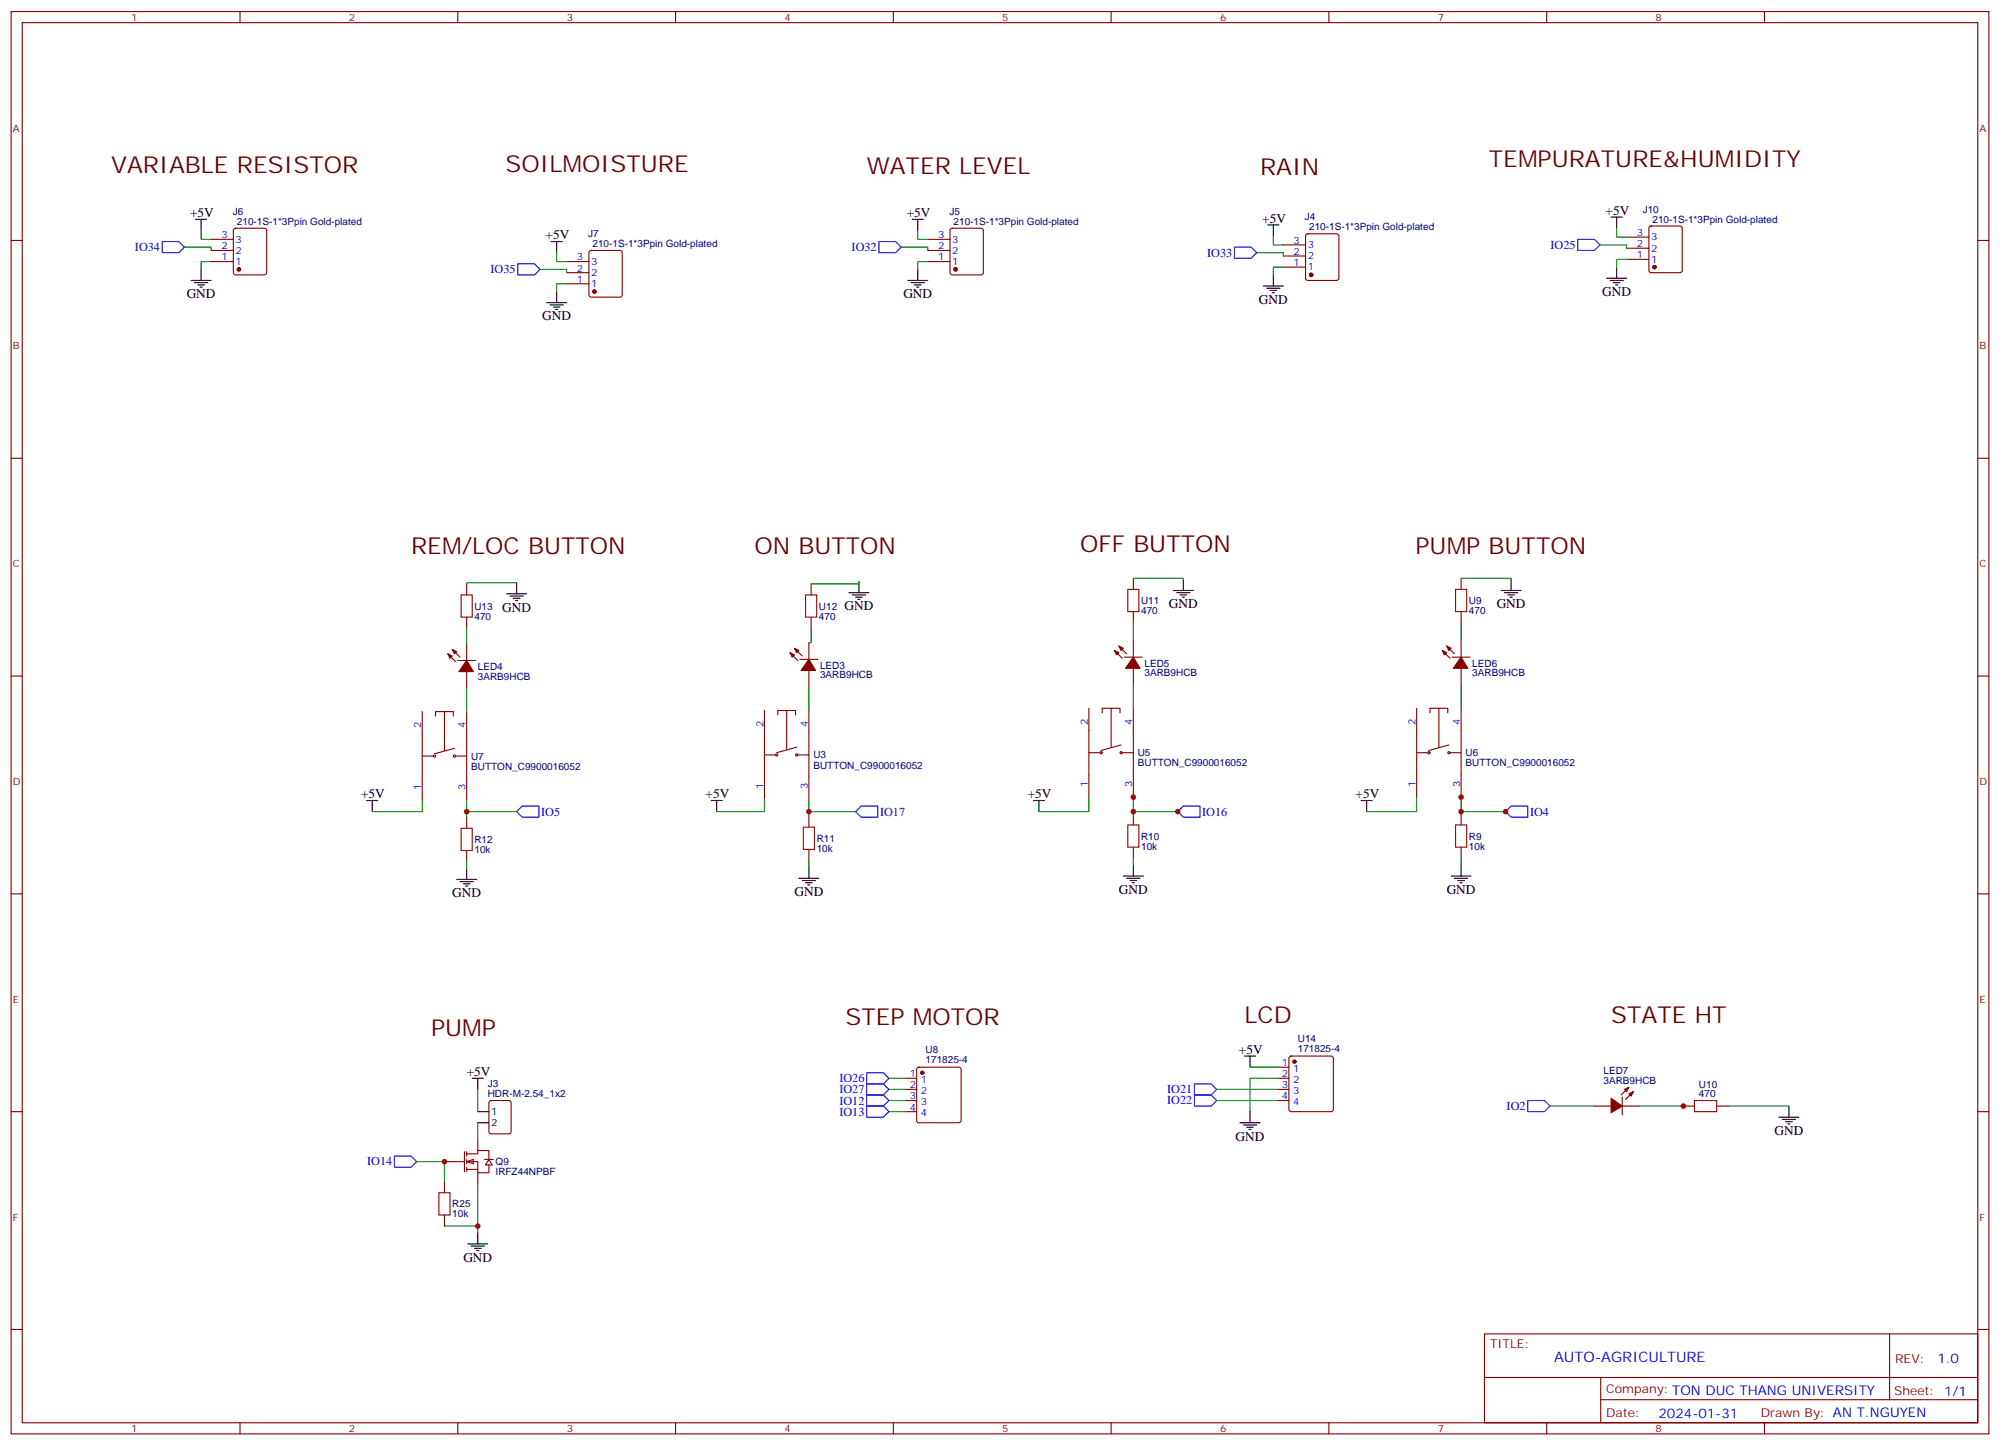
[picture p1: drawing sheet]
<svg xmlns="http://www.w3.org/2000/svg" width="635mm" height="459mm" viewBox="0 0 635 459" stroke-linecap="round" stroke-linejoin="round" font-family="sans-serif">
<g fill="none" stroke="#870000" stroke-width=".35">
<path d="M3.5 3.7h628v451.5h-628zM7.1 7.2h620.8v444.5h-620.8zM76.2 3.7v3.5M145.3 3.7v3.5M214.5 3.7v3.5M283.6 3.7v3.5M352.8 3.7v3.5M421.9 3.7v3.5M491.1 3.7v3.5M560.2 3.7v3.5M3.5 76.3h3.6M627.9 76.3h3.6"/>
<path d="M3.5 145.5h3.6M627.9 145.5h3.6M3.5 214.6h3.6M142.2 207.6l2.4 2.4M143.6 206.2l2.4 2.4M145.3 209.7h5.7M148.2 204.4v5.3M148.2 213.2v5.3M250.8 207.2l2.5 2.5M252.2 205.8l2.5 2.5M254 209.3h5.6M256.8 204v5.3"/>
<path d="M256.8 212.9v5.3M353.8 206.5l2.5 2.5M355.2 205.1l2.5 2.5M357 208.6h5.7M359.8 203.3v5.3M359.8 212.2v5.3M457.9 206.5l2.5 2.5M459.3 205.1l2.5 2.5M461.1 208.6h5.6M463.9 203.3v5.3M463.9 212.2v5.3M627.9 214.6h3.6"/>
<path d="M134.1 225.9v28.2M138.3 227.3v-1.4h5.6v1.4M141.1 225.9v12.4M144.3 237.6l-6.4 1.7M148.2 225.9v28.2M242.7 225.6v28.2M242.7 239.7h3.5M246.9 227v-1.4h5.7v1.4M249.8 225.6v12.3M252.9 237.2l-6.3 1.8M253.3 239.7h3.5M256.8 225.6v28.2"/>
<path d="M345.7 239h3.5M345.7 224.9v28.2M350 226.3v-1.4h5.6v1.4M352.8 224.9v12.3M356 236.5l-6.4 1.8M356.3 239h3.5M359.8 224.9v28.2M449.8 224.9v28.2M449.8 239h3.5M454 226.3v-1.4h5.7v1.4M456.8 224.9v12.3M460 236.5l-6.3 1.8"/>
<path d="M460.4 239h3.5M463.9 224.9v28.2M134.1 240h3.5M144.6 240h3.6M148.2 259.4v3.6M256.8 259.1v3.5M359.8 258.4v3.5M463.9 258.4v3.5M148.2 270v3.5M256.8 269.7v3.5M359.8 269v3.5M463.9 269v3.5"/>
<path d="M3.5 283.8h3.6M627.9 283.8h3.6M291.3 339l.4-.2h12.7l.5 .2 .3 .5v16.2l-.3 .5-.5 .2h-12.7l-.5-.2-.2-.5v-16.2zM3.5 352.9h3.6M287.5 352.9h3.5M287.5 342.3h3.5M287.5 345.9h3.5M287.5 349.4h3.5M506.2 351.2h5.3M515.1 351.2h5.2M515.1 348.3v5.7M517.2 345.2l-2.5 2.4"/>
<path d="M518.6 346.6l-2.5 2.4M627.9 352.9h3.6M141.1 375.1v3.6M141.1 385.7v3.6M3.5 422.1h3.6M471.3 423.5h156.6v28.2h-156.6zM471.3 437.3h156.5M508.2 437.3v14.1M599.9 423.5v20.9M627.9 422.1h3.6M76.2 451.7v3.5M145.3 451.7v3.5"/>
<path d="M214.5 451.7v3.5M283.6 451.7v3.5M352.8 451.7v3.5M421.9 451.7v3.5M491.1 451.7v3.5M508.2 444.4h119.6M560.2 451.7v3.5"/>
<circle cx="246.6" cy="239.7" r=".35"/>
<circle cx="252.9" cy="239.7" r=".35"/>
<circle cx="349.6" cy="239" r=".35"/>
<circle cx="356" cy="239" r=".35"/>
<circle cx="453.7" cy="239" r=".35"/>
<circle cx="460" cy="239" r=".35"/>
<circle cx="137.9" cy="240" r=".35"/>
<circle cx="144.3" cy="240" r=".35"/>
</g>
<g fill="#870000" stroke="#870000" stroke-width=".35">
<path d="M517.2 347.3l1.4-.7-.7 1.4z"/>
<path d="M515.8 345.9l1.4-.7-.7 1.4z"/>
<path d="M511.5 348.7l3.6 2.5-3.6 2.1z"/>
<path d="M459.3 205.1l1.4 .7-.7 .7z"/>
<path d="M457.9 206.5l1.4 .7-.7 .7z"/>
<path d="M463.9 208.6l2.1 3.6h-4.6z"/>
<path d="M355.2 205.1l1.5 .7-.7 .7z"/>
<path d="M353.8 206.5l1.4 .7-.7 .7z"/>
<path d="M359.8 208.6l2.1 3.6h-4.5z"/>
<path d="M252.2 205.8l1.4 .7-.7 .7z"/>
<path d="M250.8 207.2l1.4 .7-.7 .7z"/>
<path d="M256.8 209.3l2.1 3.6h-4.5z"/>
<path d="M143.6 206.2l1.4 .7-.7 .7z"/>
<path d="M142.2 207.6l1.4 .7-.7 .7z"/>
<path d="M148.2 209.7l2.1 3.5h-4.6z"/>
<circle cx="292.8" cy="340.6" r=".53"/>
</g>
<path d="M146.4 263h3.5v7h-3.5zM255.1 262.6h3.5v7.1h-3.5zM358.1 261.9h3.5v7.1h-3.5zM462.1 261.9h3.6v7.1h-3.6zM139.3 378.7h3.6v7h-3.6z" fill="none" stroke="#a10000" stroke-width=".35"/>
<g fill="#fff" stroke="#870000" stroke-width=".35">
<path d="M148.2 368.8l2.1-.7v1.4z"/>
<path d="M155.2 368.1l1.1 1.8h-2.1z"/>
</g>
<g fill="none" stroke="#870000" stroke-width=".35">
<path d="M67 79.5h7.1M67 76h7.1M74.3 72.7l.5-.2h9.2l.5 .2 .2 .5v13.4l-.3 .5-.4 .2h-9.2l-.5-.3-.2-.4v-13.4zM187.2 79.7l.5-.2h9.1l.5 .2 .3 .5v13.4l-.3 .5-.5 .2h-9.1l-.5-.2-.2-.5v-13.4zM294.6 79.5h7M294.6 76h7M301.9 72.7l.4-.2h9.2l.5 .2 .2 .5v13.4l-.2 .5-.5 .2h-9.2l-.5-.3-.2-.4v-13.4zM407.5 77.8h7M414.7 74.4l.5-.2h9.2l.5 .2 .2 .5v13.4l-.2 .5-.5 .2h-9.2l-.5-.2-.2-.5v-13.4zM516.5 78.8h7M516.5 75.3h7M523.8 72l.4-.2h9.2l.5 .2 .2 .5v13.4l-.2 .5-.5 .2h-9.2l-.5-.3-.2-.4v-13.4z"/>
<path d="M67 83h7.1M179.9 83h7.1M179.9 90.1h7.1M179.9 86.6h7.1M294.6 83h7M407.5 84.8h7M407.5 81.3h7M516.5 82.3h7M148.2 185.3v3.6M148.2 195.9v3.6M257.5 185.3v3.6M257.5 195.9v3.6"/>
<path d="M359.8 183.6v3.5M359.8 194.2v3.5M463.9 183.6v3.5M463.9 194.2v3.5M405.7 338.8h3.5M409.5 335.5l.4-.2h12.7l.5 .2 .2 .5v16.2l-.2 .5-.5 .2h-12.7l-.5-.2-.2-.5v-16.2zM155.5 349.6l.4-.2h5.7l.6 .4 .1 9.5-.5 .6-5.9 .1-.6-.5-.1-9.4zM405.7 342.3h3.5M405.7 345.9h3.5M405.7 349.4h3.5M534.5 351.2h3.5M545 351.2h3.6"/>
<path d="M141.1 368.8h6.4M147.5 365.6v6.4M148.2 366.3h3.5v-1h3.5v2.8M148.2 368.8h3.5v3.5h3.5v-2.4M148.2 371.3h3.5M148.2 365.6v1.4M148.2 368.1v1.4M148.2 370.6v1.4M151.7 361.7v3.6M151.7 372.3v3.5M153.8 368.1h2.8"/>
</g>
<g fill="#870000" stroke="#870000" stroke-width=".35">
<circle cx="525.3" cy="84.8" r=".53"/>
<circle cx="411" cy="337" r=".53"/>
<circle cx="416.3" cy="87.3" r=".53"/>
<circle cx="303.4" cy="85.5" r=".53"/>
<circle cx="188.7" cy="92.6" r=".53"/>
<circle cx="75.8" cy="85.5" r=".53"/>
</g>
<path d="M146.4 188.9h3.5v7h-3.5zM255.8 188.9h3.5v7h-3.5zM358.1 187.1h3.5v7.1h-3.5zM462.1 187.1h3.6v7.1h-3.6zM538 349.4h7v3.5h-7z" fill="none" stroke="#a10000" stroke-width=".35"/>
<g fill="none" stroke="#000" stroke-width=".35">
<path d="M62.1 69.6h3.5M63.9 69.6v3.6M175 76.7h3.5M176.7 76.7v3.5M289.6 69.6h3.6M291.4 69.6v3.6M402.5 71.4h3.5M404.3 71.4v3.5M511.5 68.9h3.6M513.3 68.9v3.6M60.7 89h6.3M61.7 89.7h4.3"/>
<path d="M62.8 90.5h2.1M63.5 91.2h.7M63.9 85.5v3.5M173.6 96.1h6.3M174.6 96.8h4.3M175.7 97.5h2.1M176.4 98.2h.7M176.7 92.6v3.5M288.2 89h6.4M289.3 89.7h4.2M290.3 90.5h2.2M291 91.2h.7"/>
<path d="M291.4 85.5v3.5M401.1 90.8h6.4M402.2 91.5h4.2M403.2 92.2h2.1M403.9 92.9h.7M404.3 87.3v3.5M510.1 88.3h6.4M511.2 89h4.2M512.2 89.7h2.1M512.9 90.5h.7M513.3 84.8v3.5M160.9 188.5h6.3"/>
<path d="M161.9 189.2h4.3M163 189.9h2.1M163.7 190.6h.7M164 185v3.5M269.5 188.2h6.4M270.6 188.9h4.2M271.6 189.6h2.2M272.3 190.3h.7M272.7 184.6v3.6M372.5 187.5h6.4M373.6 188.2h4.2M374.6 188.9h2.2"/>
<path d="M375.4 189.6h.7M375.7 183.9v3.6M476.6 187.5h6.4M477.7 188.2h4.2M478.7 188.9h2.1M479.4 189.6h.7M479.8 183.9v3.6M116.4 254.1h3.5M118.2 254.1v3.6M225.8 254.1h3.5M227.5 254.1v3.6M328.1 254.1h3.5"/>
<path d="M329.8 254.1v3.6M432.2 254.1h3.5M433.9 254.1v3.6M145 279.2h6.3M146 279.9h4.3M148.2 275.7v3.5M253.6 278.8h6.4M254.7 279.5h4.2M256.8 275.3v3.5M356.7 278.1h6.3M357.7 278.8h4.2M358.8 279.5h2.1"/>
<path d="M359.8 274.6v3.5M460.7 278.1h6.4M461.8 278.8h4.2M462.8 279.5h2.2M463.9 274.6v3.5M147.1 280.6h2.1M147.8 281.3h.7M255.8 280.2h2.1M256.5 281h.7M359.5 280.2h.7M463.5 280.2h.8M395.1 335.3h3.5"/>
<path d="M396.9 335.3v3.5M149.9 342.3h3.6M151.7 352.9h3.5M151.7 356.4h3.5M151.7 342.3v3.6M393.7 356.4h6.3M394.8 357.2h4.2M395.8 357.9h2.1M396.5 358.6h.7M396.9 352.9v3.5M564.8 354.7h6.3M565.9 355.4h4.2"/>
<path d="M566.9 356.1h2.1M567.6 356.8h.7M568 351.2v3.5M148.5 394.9h6.4M149.6 395.6h4.2M150.6 396.3h2.2M151.3 397h.7M151.7 391.4v3.5"/>
</g>
<g fill="none" stroke="#00f" stroke-width=".35">
<path d="M51.5 76.7h5.3l1.8 1.8-1.8 1.7h-5.3zM279 76.7h5.3l1.8 1.8-1.8 1.7h-5.3zM391.9 78.5h5.3l1.8 1.7-1.8 1.8h-5.3zM500.9 76h5.3l1.8 1.8-1.8 1.7h-5.3zM164.4 83.7h5.3l1.7 1.8-1.7 1.8h-5.3zM164 257.7l1.8-1.8h5.3v3.5h-5.3zM271.6 257.7l1.8-1.8h5.3v3.5h-5.3zM373.9 257.7l1.8-1.8h5.3v3.5h-5.3zM478 257.7l1.8-1.8h5.3v3.5h-5.3zM275.2 340.6h5.3l1.7 1.7-1.7 1.8h-5.3zM275.2 344.1h5.3l1.7 1.8-1.7 1.7h-5.3zM275.2 347.6h5.3l1.7 1.8-1.7 1.8h-5.3z"/>
<path d="M275.2 351.2h5.3l1.7 1.7-1.7 1.8h-5.3zM379.2 344.1h5.3l1.8 1.8-1.8 1.7h-5.3zM379.2 347.6h5.3l1.8 1.8-1.8 1.8h-5.3zM485.1 349.4h5.3l1.7 1.8-1.7 1.7h-5.3zM125.2 367h5.3l1.8 1.8-1.8 1.8h-5.3z"/>
</g>
<g fill="none" stroke="#008700" stroke-width=".35">
<path d="M58.6 78.5h8.4v1M63.9 73.2v2.8h3.1M286.1 78.5h8.5v1M291.4 73.2v2.8h3.2M404.3 74.9v2.9h3.2M508 77.8h8.5v1M513.3 72.5v2.8h3.2M67 83h-3.1v2.5M171.4 85.5h8.5v1.1M176.7 80.2v2.8h3.2M179.9 90.1h-3.2v2.5M294.6 83h-3.2v2.5"/>
<path d="M399 80.2h8.5v1.1M407.5 84.8h-3.2v2.5M516.5 82.3h-3.2v2.5M148.2 199.5v4.9M164 185h-15.8v.3M257.5 199.5v4.5h-.7M272.7 184.6v.7h-15.2M359.8 183.6h15.9v.3M359.8 197.7v5.6M463.9 183.6h15.9v.3M463.9 197.7v5.6M148.2 218.5v7.4"/>
<path d="M256.8 218.2v7.4M359.8 217.5v7.4M463.9 217.5v7.4M134.1 254.1v3.6h-15.9M148.2 254.1v5.3M148.2 257.7h15.8M242.7 253.8v3.9h-15.2M256.8 253.8v5.3M256.8 257.7h14.8M345.7 253.1v4.6h-15.9M359.8 252.7v5h14.5M359.8 257.7v.7"/>
<path d="M449.8 253.1v4.6h-15.9M463.9 252.7v5h14.5M463.9 257.7v.7M148.2 273.5v2.2M256.8 273.2v2.1M359.8 272.5v2.1M463.9 272.5v2.1M396.9 338.8h8.8M151.7 345.9v7M151.7 356.4v5.3M282.2 349.4h5.3M282.2 345.9h5.3"/>
<path d="M282.2 352.9h5.3M282.2 342.3h5.3M386.3 349.4h19.4M386.3 345.9h19.4M405.7 342.3h-8.8v10.6M492.1 351.2h14.1M520.3 351.2h14.9M548.6 351.2h19.4M132.3 368.8h8.8v6.3M151.7 375.8v15.6M141.1 389.3h10.6"/>
</g>
<g fill="#c00">
<circle cx="463.9" cy="253.1" r=".88"/>
<circle cx="463.9" cy="257.7" r=".88"/>
<circle cx="359.8" cy="253.1" r=".88"/>
<circle cx="359.8" cy="257.7" r=".88"/>
<circle cx="534.5" cy="351.2" r=".88"/>
<circle cx="141.1" cy="368.8" r=".88"/>
<circle cx="151.7" cy="389.3" r=".88"/>
<circle cx="256.8" cy="257.7" r=".88"/>
<circle cx="148.2" cy="257.7" r=".88"/>
<circle cx="373.9" cy="257.7" r=".88"/>
<circle cx="478" cy="257.7" r=".88"/>
</g>
<g font-size="7.4" fill="#600">
<text x="472.7" y="53.1">TEMPURATURE&amp;HUMIDITY</text>
<text x="35.3" y="54.8">VARIABLE RESISTOR</text>
<text x="160.5" y="54.5">SOILMOISTURE</text>
<text x="275.2" y="55.2">WATER LEVEL</text>
<text x="400" y="55.5">RAIN</text>
<text x="130.5" y="175.8">REM/LOC BUTTON</text>
<text x="239.5" y="175.8">ON BUTTON</text>
<text x="342.9" y="175.1">OFF BUTTON</text>
<text x="449.4" y="175.8">PUMP BUTTON</text>
<text x="136.9" y="328.9">PUMP</text>
<text x="268.5" y="325.4">STEP MOTOR</text>
<text x="395.1" y="324.7">LCD</text>
<text x="511.5" y="324.7">STATE HT</text>
</g>
<text font-size="4.6" fill="#00f" x="493.4" y="432.5">AUTO-AGRICULTURE</text>
<g font-size="4.2">
<text x="60.3" y="68.9">+5V</text>
<text x="287.9" y="68.9">+5V</text>
<text x="400.8" y="70.7">+5V</text>
<text x="509.8" y="68.2">+5V</text>
<text x="173.2" y="76">+5V</text>
<text x="59.3" y="94.7">GND</text>
<text x="286.8" y="94.7">GND</text>
<text x="508.7" y="94">GND</text>
<text x="172.2" y="101.7">GND</text>
<text x="399.7" y="96.4">GND</text>
<text x="159.5" y="194.2">GND</text>
<text x="268.1" y="193.8">GND</text>
<text x="371.1" y="193.1">GND</text>
<text x="475.2" y="193.1">GND</text>
<text x="114.7" y="253.4">+5V</text>
<text x="224" y="253.4">+5V</text>
<text x="326.3" y="253.4">+5V</text>
<text x="430.4" y="253.4">+5V</text>
<text x="143.6" y="284.8">GND</text>
<text x="252.2" y="284.5">GND</text>
<text x="355.2" y="283.8">GND</text>
<text x="459.3" y="283.8">GND</text>
<text x="393.3" y="334.6">+5V</text>
<text x="148.2" y="341.6">+5V</text>
<text x="392.3" y="362.1">GND</text>
<text x="563.4" y="360.3">GND</text>
<text x="147.1" y="400.5">GND</text>
</g>
<g font-size="4.2" fill="#00f">
<text x="615.1" y="432.7">1.0</text>
<text x="526.6" y="450.1">2024-01-31</text>
</g>
<g font-size="3.9" fill="#00f">
<text x="42.8" y="79.7">IO34</text>
<text x="270.4" y="79.7">IO32</text>
<text x="383.3" y="81.5">IO33</text>
<text x="492.3" y="79">IO25</text>
<text x="155.7" y="86.8">IO35</text>
<text x="171.8" y="258.9">IO5</text>
<text x="279.4" y="258.9">IO17</text>
<text x="381.7" y="258.9">IO16</text>
<text x="485.8" y="258.9">IO4</text>
<text x="266.5" y="343.6">IO26</text>
<text x="266.5" y="347.1">IO27</text>
<text x="370.6" y="347.1">IO21</text>
<text x="266.5" y="350.7">IO12</text>
<text x="370.6" y="350.6">IO22</text>
<text x="478.3" y="352.4">IO2</text>
<text x="266.5" y="354.2">IO13</text>
<text x="116.6" y="370">IO14</text>
</g>
<g font-size="3.9" fill="#800">
<text x="473.1" y="428.1">TITLE:</text>
<text x="601.7" y="432.7">REV:</text>
<text x="510" y="442.3">Company: TON DUC THANG UNIVERSITY</text>
<text x="601.4" y="442.9">Sheet: 1/1</text>
<text x="510" y="449.9">Date:</text>
<text x="559" y="450">Drawn By: AN T.NGUYEN</text>
</g>
<g font-size="3.2" fill="#800">
<text x="41.6" y="6.7">1</text>
<text x="110.8" y="6.7">2</text>
<text x="179.9" y="6.7">3</text>
<text x="249.1" y="6.7">4</text>
<text x="318.2" y="6.7">5</text>
<text x="387.3" y="6.7">6</text>
<text x="456.5" y="6.7">7</text>
<text x="525.6" y="6.7">8</text>
<text x="4.1" y="41.8">A</text>
<text x="628.5" y="41.8">A</text>
<text x="4.1" y="110.9">B</text>
<text x="628.5" y="110.9">B</text>
<text x="4.1" y="180.1">C</text>
<text x="628.5" y="180.1">C</text>
<text x="4.1" y="249.2">D</text>
<text x="628.5" y="249.2">D</text>
<text x="4.1" y="318.3">E</text>
<text x="628.5" y="318.3">E</text>
<text x="4.1" y="387.5">F</text>
<text x="628.5" y="387.5">F</text>
<text x="41.6" y="454.7">1</text>
<text x="110.8" y="454.7">2</text>
<text x="179.9" y="454.7">3</text>
<text x="249.1" y="454.7">4</text>
<text x="318.2" y="454.7">5</text>
<text x="387.3" y="454.7">6</text>
<text x="456.5" y="454.7">7</text>
<text x="525.6" y="454.7">8</text>
</g>
<g font-size="3.2" fill="#000080">
<text x="73.9" y="68.2">J6</text>
<text x="75.2" y="71.4">210-1S-1*3Ppin Gold-plated</text>
<text x="301.4" y="68.2">J5</text>
<text x="302.8" y="71.4">210-1S-1*3Ppin Gold-plated</text>
<text x="414.3" y="70">J4</text>
<text x="521.6" y="67.5">J10</text>
<text x="524.7" y="70.7">210-1S-1*3Ppin Gold-plated</text>
<text x="186.8" y="75.3">J7</text>
<text x="415.7" y="73.2">210-1S-1*3Ppin Gold-plated</text>
<text x="188.1" y="78.5">210-1S-1*3Ppin Gold-plated</text>
<text x="362.3" y="191.9">U11</text>
<text x="466.4" y="191.9">U9</text>
<text x="150.6" y="196.7">470</text>
<text x="150.6" y="193.7">U13</text>
<text x="260" y="196.7">470</text>
<text x="260" y="193.7">U12</text>
<text x="362.3" y="194.9">470</text>
<text x="466.4" y="194.9">470</text>
<text x="151.7" y="215.7">3ARB9HCB</text>
<text x="151.7" y="212.7">LED4</text>
<text x="260.3" y="215.4">3ARB9HCB</text>
<text x="260.3" y="212.3">LED3</text>
<text x="363.4" y="214.7">3ARB9HCB</text>
<text x="363.4" y="211.6">LED5</text>
<text x="467.4" y="214.7">3ARB9HCB</text>
<text x="467.4" y="211.6">LED6</text>
<text x="149.6" y="244.4">BUTTON_C9900016052</text>
<text x="149.6" y="241.1">U7</text>
<text x="258.2" y="244">BUTTON_C9900016052</text>
<text x="258.2" y="240.8">U3</text>
<text x="361.2" y="243.3">BUTTON_C9900016052</text>
<text x="361.2" y="240.1">U5</text>
<text x="465.3" y="243.3">BUTTON_C9900016052</text>
<text x="465.3" y="240.1">U6</text>
<text x="150.6" y="267.6">R12</text>
<text x="259.3" y="267.3">R11</text>
<text x="362.3" y="269.7">10k</text>
<text x="362.3" y="266.6">R10</text>
<text x="466.4" y="269.7">10k</text>
<text x="466.4" y="266.6">R9</text>
<text x="150.6" y="270.8">10k</text>
<text x="259.3" y="270.4">10k</text>
<text x="293.9" y="334.4">U8</text>
<text x="412.1" y="334.1">171825-4</text>
<text x="412.1" y="330.9">U14</text>
<text x="293.9" y="337.6">171825-4</text>
<text x="509.1" y="341.1">LED7</text>
<text x="154.9" y="345.1">J3</text>
<text x="509.1" y="344.1">3ARB9HCB</text>
<text x="539.4" y="345.3">U10</text>
<text x="154.9" y="348.3">HDR-M-2.54_1x2</text>
<text x="539.4" y="348.3">470</text>
<text x="157.3" y="369.9">Q9</text>
<text x="157.3" y="373.1">IRFZ44NPBF</text>
<text x="143.6" y="383.3">R25</text>
<text x="143.6" y="386.5">10k</text>
</g>
<g font-size="3.2" fill="#00f">
<text x="70.3" y="75.6">3</text>
<text x="74.8" y="77">3</text>
<text x="297.8" y="75.6">3</text>
<text x="302.3" y="77">3</text>
<text x="410.7" y="77.4">3</text>
<text x="519.7" y="74.9">3</text>
<text x="524.2" y="76.3">3</text>
<text x="70.3" y="82.7">1</text>
<text x="70.3" y="79.2">2</text>
<text x="74.8" y="80.6">2</text>
<text x="183.2" y="82.7">3</text>
<text x="297.8" y="82.7">1</text>
<text x="297.8" y="79.2">2</text>
<text x="302.3" y="80.6">2</text>
<text x="410.7" y="80.9">2</text>
<text x="415.2" y="82.3">2</text>
<text x="415.2" y="78.8">3</text>
<text x="519.7" y="82">1</text>
<text x="519.7" y="78.5">2</text>
<text x="524.2" y="83.4">1</text>
<text x="524.2" y="79.9">2</text>
<text x="74.8" y="84.1">1</text>
<text x="183.2" y="89.7">1</text>
<text x="183.2" y="86.2">2</text>
<text x="187.7" y="87.6">2</text>
<text x="187.7" y="84.1">3</text>
<text x="302.3" y="84.1">1</text>
<text x="410.7" y="84.5">1</text>
<text x="415.2" y="85.9">1</text>
<text x="187.7" y="91.2">1</text>
<text x="133.7" y="231.2" transform="rotate(-90 133.7 231.2)">2</text>
<text x="147.8" y="231.2" transform="rotate(-90 147.8 231.2)">4</text>
<text x="242.4" y="230.9" transform="rotate(-90 242.4 230.9)">2</text>
<text x="256.5" y="230.9" transform="rotate(-90 256.5 230.9)">4</text>
<text x="345.4" y="230.2" transform="rotate(-90 345.4 230.2)">2</text>
<text x="359.5" y="230.2" transform="rotate(-90 359.5 230.2)">4</text>
<text x="449.4" y="230.2" transform="rotate(-90 449.4 230.2)">2</text>
<text x="463.5" y="230.2" transform="rotate(-90 463.5 230.2)">4</text>
<text x="133.7" y="250.9" transform="rotate(-90 133.7 250.9)">1</text>
<text x="147.8" y="250.9" transform="rotate(-90 147.8 250.9)">3</text>
<text x="242.4" y="250.5" transform="rotate(-90 242.4 250.5)">1</text>
<text x="256.5" y="250.5" transform="rotate(-90 256.5 250.5)">3</text>
<text x="345.4" y="249.8" transform="rotate(-90 345.4 249.8)">1</text>
<text x="359.5" y="249.8" transform="rotate(-90 359.5 249.8)">3</text>
<text x="449.4" y="249.8" transform="rotate(-90 449.4 249.8)">1</text>
<text x="463.5" y="249.8" transform="rotate(-90 463.5 249.8)">3</text>
<text x="288.8" y="342">1</text>
<text x="407" y="338.5">1</text>
<text x="407" y="342">2</text>
<text x="410.5" y="340.2">1</text>
<text x="288.8" y="345.5">2</text>
<text x="292.3" y="343.7">1</text>
<text x="292.3" y="347.3">2</text>
<text x="407" y="345.5">3</text>
<text x="410.5" y="343.7">2</text>
<text x="410.5" y="347.3">3</text>
<text x="288.8" y="349">3</text>
<text x="288.8" y="352.6">4</text>
<text x="292.3" y="350.8">3</text>
<text x="407" y="349">4</text>
<text x="410.5" y="350.8">4</text>
<text x="292.3" y="354.3">4</text>
</g>
<g font-size="3.2">
<text x="155.9" y="354">1</text>
<text x="155.9" y="357.5">2</text>
</g>
</svg>
